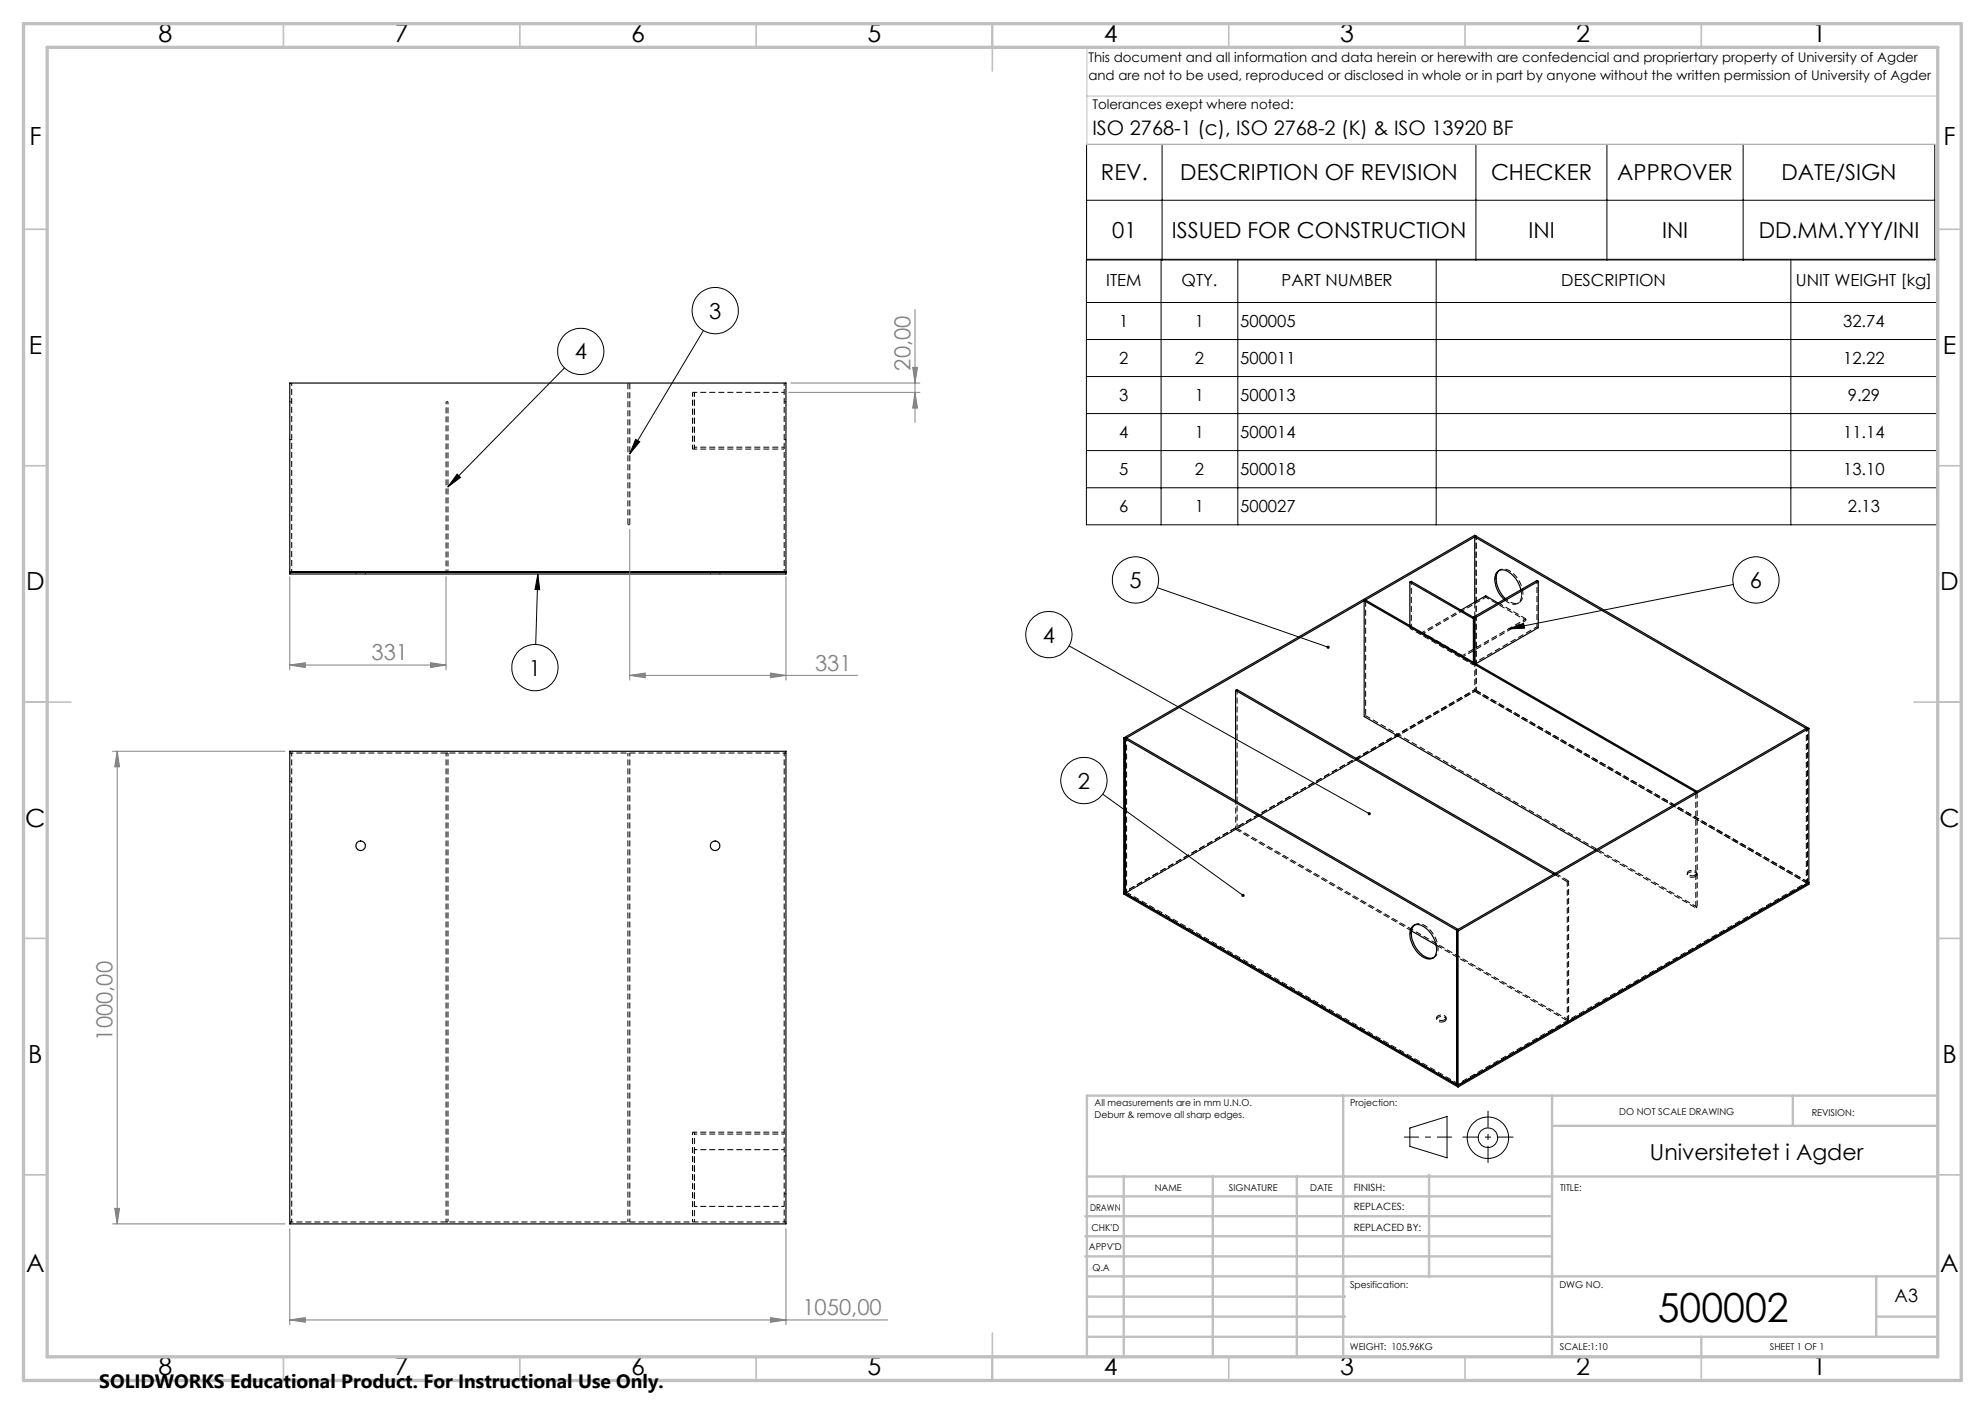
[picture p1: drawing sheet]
<svg xmlns="http://www.w3.org/2000/svg" width="420mm" height="297mm" viewBox="0 0 420 297" stroke-linecap="round" stroke-linejoin="round" font-family="sans-serif">
<path d="M146.9 83h19M146.9 94.6h19M165.9 95h-19M94.4 121v-36M94.8 121v-36M309.2 129l-8.3 4.8M146.5 239.5v19M146.9 239.5v19M165.9 239.9h-19M165.9 239.5h-19M146.9 243.2h19M165.9 255.2h-19" fill="none" stroke="#000" stroke-width=".21" stroke-dasharray="1.3 .6" stroke-dashoffset=".7" stroke-linecap="butt"/>
<path d="M146.5 83v12M146.9 95v-12M146.9 83v12M146.9 255.2v-12" fill="none" stroke="#000" stroke-width=".21" stroke-dasharray="1.3 .6" stroke-dashoffset=".3" stroke-linecap="butt"/>
<g fill="none" stroke="#000" stroke-width=".21" stroke-dasharray="1.3 .6" stroke-linecap="butt">
<path d="M61.3 93h.4M61.7 85h-.4M94.4 85h.4M146.9 83h-.4M146.9 95h-.4M165.9 93h.4M166.3 85h-.4M132.9 111h.4M312.1 113.6v-.4M75.3 121v.4M77.3 121.4v-.4M150.3 121v.4"/>
<path d="M152.3 121.4v-.4M298.3 132.9v-.6M298.6 132.8l-.3 .1M300.9 133.8v.3M309.4 138.7v.3M311.8 130.9v-.4M314.4 126v.3M317.4 120.6l-.3 .1M321.1 127.6l.3-.1M322.9 130.9v.3M325.2 132.6l.3 .2M61.3 159.3h.4"/>
<path d="M94.4 159.3h.4M166.3 159.3h-.4M288.7 151.6l.3-.2M311.8 140.3l.3 .2M311.8 140.1v.6M312.1 140.5v-.3M312.1 140.2v.3M312.1 140.5l-.3 .2M312.3 140.4l-.2 .1M312.3 146.1l-.2-.2M312.3 146.1l-.2 .1M61.3 173.3h.4"/>
<path d="M61.7 165.3h-.4M261.5 175.4l.3-.1M238.1 188.9l.3-.1M299.4 195.6l-.2 .1M308.5 196.9v-.3M331.6 186.5l-2.8-1.6M331.6 186.5l.3-.1M331.9 186.4l-2.8-1.7M357 184.7v.3M358.7 185.1a.49 .49 0 0 0 .3-.6 .49 .49 0 0 0-.5-.3 .93 .93 0 0 0-1.5 .6 1.33 1.33 0 0 0 1.7 .3M358.7 185.4a.49 .49 0 0 0 .3-.6 .49 .49 0 0 0-.5-.3 .93 .93 0 0 0-1.5 .7 1.33 1.33 0 0 0 1.7 .2M358.8 192.1l.3-.2"/>
<path d="M359 185v-.3M382.5 186.6l-.3 .1M382.8 186.7l-.3-.1M303.2 202.7l.2-.2M304 215.3v.3M305.7 215.7a.49 .49 0 0 0 .3-.6 .49 .49 0 0 0-.6-.3 .93 .93 0 0 0-1.4 .6 1.33 1.33 0 0 0 1.7 .3M305.7 216a.49 .49 0 0 0 .3-.6 .49 .49 0 0 0-.6-.3 .93 .93 0 0 0-1.4 .7 1.33 1.33 0 0 0 1.7 .2M306 215.6v-.3M331.6 215.9l.3-.1M146.9 239.9v-.4M146.9 239.5h-.4M308.2 229.4l.3-.1"/>
<path d="M61.3 258.5h.4M94.4 258.5h.4M165.9 252.5h.4M166.3 258.5h-.4M166.3 244.5h-.4"/>
</g>
<path d="M132.9 111v-30M133.3 111v-30M312.1 130.7v-3.3M318.3 126.8a2.37 2.37 0 0 0 3.1 .7l.4-.6 .2-1.1M238.1 188.9l49.1-28.3M303.9 199.9l27.7 16" fill="none" stroke="#000" stroke-width=".21" stroke-dasharray="1.3 .6" stroke-dashoffset="-.1" stroke-linecap="butt"/>
<g fill="none" stroke="#000" stroke-width=".21" stroke-dasharray="1.3 .6" stroke-dashoffset=".6" stroke-linecap="butt">
<path d="M165.9 81v40M61.7 121v-40M317.3 120.6a2.56 2.56 0 0 1 3.2 1 5 5 0 0 1 1.4 5.4 1.91 1.91 0 0 1-3 0l-.4-.4M165.9 159.3v99.2M295.7 155.6l16.6-9.5M312.1 146.2v-5.7M312.1 145.9l-74.3 42.9M312.1 146.2l-74.3 42.9M237.8 188.8l74.3-42.9M308.2 229.4l74.3-42.8M61.7 258.5v-99.2M94.4 258.5v-99.2"/>
<path d="M94.8 258.5v-99.2M132.9 258.5v-99.2M133.3 258.5v-99.2"/>
</g>
<g fill="none" stroke="#000" stroke-width=".25">
<path d="M61.3 81h105v40.4h-105zM312 113.6v13.8M312 113.6l70.2 40.5 .2-.2M312.3 113.4l-74.2 42.9M312.3 113.4l-.3-.2-74.2 42.9M312.3 113.4l-.3 .2M312.3 113.4l70.1 40.5M61.3 121h105M288.6 127.1v24.5l49 28.2M288.6 127.1l.3-.2 70.2 40.5-.3 .2zM298.3 123.2l13.4 7.7M298.3 123.2v9.1"/>
<path d="M298.3 123.2l.3-.2 13.4 7.7M311.7 130.9v9.2M312 130.7v9.6M312 130.7l-.3 .2M317 127.6l-2.6-1.6-5.3 3M317.3 120.6a3.4 3.4 0 0 0-.2 4.1l.8 1.3 .6 .6M321.8 124.8a5.5 5.5 0 0 0-3.8-4.3 1.87 1.87 0 0 0-1.7 2.5l.1 .4a6.3 6.3 0 0 0 1.8 3.4M325.5 123l-13.5 7.7M325.5 123v9.8l-13.2 7.6M325.5 123l-.3-.2-13.5 7.8 .3 .1M61.3 158.9h105v100h-105zM237.8 156.1l.3 .2"/>
<path d="M237.8 156.1v33l70.7 40.8M238.1 156.3v32.6M238.1 156.3l.2-.2 70.2 40.5-.3 .2M238.1 156.3l70.1 40.5M261.4 146v23.4M261.4 146l67.4 38.9M261.4 146l.3-.1 67.3 38.8M295.7 155.6l-8.5 5M382.4 153.9l.3 .2M382.4 153.9l-74.2 42.9M382.7 154.1l-74.2 42.9M382.7 154.1v33l-74.2 42.8"/>
<path d="M238.1 188.9l-.3-.1 70.7 40.8M238.1 188.9l70.1 40.5M298.6 196.9l5.3 3M298.8 196a2 2 0 0 1 2.8 .3 5.6 5.6 0 0 1 2.2 5.6 1.71 1.71 0 0 1-2.7 .6 6 6 0 0 1-2.7-5.9zM299.3 195.7a3.4 3.4 0 0 0-.1 4.1 4.3 4.3 0 0 0 3.8 2.9l.3-.1M308.2 196.8l.3 .2M308.2 196.8v32.6M308.5 197v32.9M382.7 186.7l-74.2 42.9M308.2 229.4l.3 .2"/>
<circle cx="76.3" cy="178.9" r="1.01"/>
<circle cx="151.3" cy="178.9" r="1.01"/>
</g>
<g fill="none" stroke="#000" stroke-width=".21" stroke-dasharray="1.3 .6" stroke-dashoffset=".5" stroke-linecap="butt">
<path d="M298.6 132.8v-9.8M300.9 133.8l8.5 4.9M300.9 134.1l8.5 4.9M309.4 138.7l13.5-7.8M309.4 139l13.5-7.8M314.4 126.3l-13.5 7.8M322 125.8l-.2-1.1M322.9 131.2l-8.5-4.9M325.2 132.6l-13.4 7.7M325.2 122.8v9.8M61.3 159.3h105M238.4 156.1v32.7"/>
<path d="M311.8 140.7l-13.5-7.8M312.1 140.5l-13.5-7.7M312.3 146.1v-32.7M382.2 154.1v32.6M382.5 153.9v32.7M261.5 169.4v6M382.5 186.6v-32.7M61.3 258.5h105"/>
</g>
<path d="M322.9 130.9l-5.9-3.4M289 151.4l70.1 40.5M261.5 175.4l37.2 21.5M261.8 175.3l70.1 40.5M238.4 188.8l70.1 40.5M382.2 186.7l-70.1-40.5M382.5 186.6l-70.2-40.5" fill="none" stroke="#000" stroke-width=".21" stroke-dasharray="1.3 .6" stroke-dashoffset=".1" stroke-linecap="butt"/>
<path d="M261.8 145.9v29.4M299.3 195.7a2.56 2.56 0 0 1 3.2 1 5 5 0 0 1 1.4 5.4l-.6 .5M331.6 215.9v-29.4M331.9 215.8v-29.4" fill="none" stroke="#000" stroke-width=".21" stroke-dasharray="1.3 .6" stroke-dashoffset=".2" stroke-linecap="butt"/>
<path d="M289 126.9v24.5M337.6 179.8l21.2 12.3M358.8 192.1v-24.5M359.1 191.9v-24.5M382.8 186.7l-70.7-40.8M382.8 187l-70.7-40.8" fill="none" stroke="#000" stroke-width=".21" stroke-dasharray="1.3 .6" stroke-dashoffset="-.2" stroke-linecap="butt"/>
<g fill="none" stroke="#000" stroke-width=".21">
<path d="M245.9 30.5v24.5M312.3 30.5v24.5M340 30.5v24.5M368.8 30.5v24.5M229.9 54.9h179.9v56.1h-179.9v-80.5h179.5v24.5h-179.5M229.9 42.4h179.5M245.7 54.9v56.1M261.9 54.9v56.1M303.9 54.9v56.1M378.9 54.9v56.1M119.5 77.8l-24.7 25.2M148.8 69.9l-15.6 26.1"/>
<path d="M229.9 64h179.9M229.9 71.8h179.9M229.9 79.7h179.9M134.5 92.9l.9 .5-2.2 2.6zM229.9 87.5h179.9M229.9 95.3h179.9M96.7 100.3l.7 .7-2.6 2zM229.9 103.2h179.9M113.8 121.4l-.5 14.9M113.8 121.4l.4 3.3h-1zM226.2 136.6l63.5 35.5M244.9 124.3l36.1 12.6"/>
<path d="M319.2 133l3.2-1.1 .2 1zM366.7 123.6l-47.5 9.4M233.3 168l29.7 21.4M298.3 238.6l7.9-2.4v8.7l-7.9-2.4z"/>
<circle cx="122.9" cy="74.3" r="4.9"/>
<circle cx="151.3" cy="65.7" r="4.9"/>
<circle cx="221.9" cy="134.2" r="4.9"/>
<circle cx="240.3" cy="122.7" r="4.9"/>
<circle cx="371.5" cy="122.7" r="4.9"/>
<circle cx="113.2" cy="141.2" r="4.9"/>
<circle cx="229.4" cy="165.1" r="4.9"/>
<circle cx="314.8" cy="240.7" r="2.07"/>
<circle cx="314.8" cy="240.7" r="4.4"/>
</g>
<g fill="none" stroke="#808080" stroke-width=".21">
<path d="M193.1 77.7h1l-.5 3.3zM193.6 65.5v23.9M166.9 83h27.7M167.3 81h27.3M193.6 83l.5 3.3h-1zM133.2 112v31.9M61.3 122v19.7M94.4 122v19.7M166.3 122v21.9M23.8 158.9h36.5M24.8 158.9l.5 3.3h-1zM24.8 158.9v100"/>
<path d="M61.3 140.7l3.3-.5v1zM61.3 140.7h33.1M91.1 140.2l3.3 .5-3.3 .5zM133.2 142.9l3.3-.5v1zM133.2 142.9h48.3M163 142.4l3.3 .5-3.3 .5zM23.8 258.9h36.5M24.3 255.6h1l-.5 3.3zM61.3 259.9v20.3M166.3 259.9v20.3M61.3 279.2l3.3-.5v1zM61.3 279.2h126.6"/>
<path d="M163 278.7l3.3 .5-3.3 .5z"/>
</g>
<path d="M297.1 240.5h10.1" fill="none" stroke="#000" stroke-width=".21" stroke-dasharray="15.2 1.3 1.3 1.3" stroke-dashoffset="12.1" stroke-linecap="butt"/>
<path d="M314.8 235v11" fill="none" stroke="#000" stroke-width=".21" stroke-dasharray="15.2 1.3 1.3 1.3" stroke-dashoffset="11.6" stroke-linecap="butt"/>
<path d="M309.5 240.5h10.7" fill="none" stroke="#000" stroke-width=".21" stroke-dasharray="15.2 1.3 1.3 1.3" stroke-dashoffset="11.8" stroke-linecap="butt"/>
<path d="M230 10v20.6h180M230.5 10h179.5v33M230 20.3h180" fill="none" stroke="#c0c0c0" stroke-width=".21"/>
<g fill="none" stroke="#c0c0c0" stroke-width=".35">
<path d="M60 5v5M110 5v5M160 5v5M210 5v10M260 5v5M310 5v5M360 5v5M5 48.5h5M410 48.5h5M5 98.5h5M410 98.5h5M5 148.5h10"/>
<path d="M405 148.5h10M5 198.5h5M410 198.5h5M5 248.5h5M410 248.5h5M60 287v5M110 287v5M160 287v5M210 282v10M260 287v5M310 287v5M360 287v5"/>
</g>
<g fill="none" stroke="#c0c0c0" stroke-width=".5">
<path d="M284.2 231.8v55.2M328.4 231.8v55.2M328.8 238.2h81.2M379.3 231.8v6.4M410 231.8h-180v55.2M229.6 257.3h98.8M230 248.9h179.6M230 253.1h98.4M237.8 248.8v38.2M256.6 248.9v38.2M274.4 248.8v38.2M302.4 248.5v21.5"/>
<path d="M229.6 265.8h98.8M229.6 261.5h98.8M230 278.5h54.6M230 274.3h54.6M230 270h180M397 278.5h13M397 270v12.8M230 282.8h180M360 282.8v4.2"/>
</g>
<path d="M5 5h410v287h-410zM10 10h400v277h-400z" fill="none" stroke="#c0c0c0" stroke-width=".7"/>
<path d="M113.8 121.4l.4 3.3h-1zM96.7 100.3l.7 .7-2.6 2zM134.5 92.9l.9 .5-2.2 2.6zM280.8 136.6a.34 .34 0 0 0 0 .6 .34 .34 0 0 0 .5-.2l-.3-.1h.3a.34 .34 0 0 0-.1-.3 .34 .34 0 0 0-.4 0zM262.8 189.1l-.1 .2a.34 .34 0 0 0 .2 .4 .34 .34 0 0 0 .4-.1l-.3-.2 .3 .1a.35 .35 0 0 0-.1-.3 .35 .35 0 0 0-.4-.1zM289.5 171.9l-.1 .3a.34 .34 0 0 0 .2 .3 .34 .34 0 0 0 .4-.2l-.3-.2 .3 .2 .1-.2a.33 .33 0 0 0-.2-.3 .33 .33 0 0 0-.4 .1zM319.2 133l3.2-1.1 .2 1z" fill="#000"/>
<g fill="#808080">
<path d="M91.1 140.2l3.3 .5-3.3 .5zM61.3 140.7l3.3-.5v1zM163 278.7l3.3 .5-3.3 .5zM61.3 279.2l3.3-.5v1z"/>
<path d="M133.2 142.9l3.3-.5v1zM163 142.4l3.3 .5-3.3 .5z"/>
<path d="M193.6 83l.5 3.3h-1zM193.1 77.7h1l-.5 3.3zM24.3 255.6h1l-.5 3.3zM24.8 158.9l.5 3.3h-1z"/>
</g>
<text font-size="8.5" x="350.8" y="279.7">500002</text>
<g font-size="5.3">
<text x="33.5" y="8.9">8</text>
<text x="83.5" y="8.9">7</text>
<text x="133.5" y="8.9">6</text>
<text x="183.5" y="8.9">5</text>
<text x="233.5" y="8.9">4</text>
<text x="283.5" y="8.9">3</text>
<text x="333.5" y="8.9">2</text>
<text x="383.5" y="8.9">1</text>
<text x="6.2" y="30.7">F</text>
<text x="411.2" y="30.7">F</text>
<text x="6.1" y="74.9">E</text>
<text x="411.1" y="74.9">E</text>
<text x="5.5" y="124.9">D</text>
<text x="410.5" y="124.9">D</text>
<text x="5.3" y="174.9">C</text>
<text x="410.3" y="174.9">C</text>
<text x="6" y="224.9">B</text>
<text x="411" y="224.9">B</text>
<text x="5.5" y="269.2">A</text>
<text x="410.5" y="269.2">A</text>
<text x="33.5" y="290.9">8</text>
<text x="83.5" y="290.9">7</text>
<text x="133.5" y="290.9">6</text>
<text x="183.5" y="290.9">5</text>
<text x="233.5" y="290.9">4</text>
<text x="283.5" y="290.9">3</text>
<text x="333.5" y="290.9">2</text>
<text x="383.5" y="290.9">1</text>
</g>
<g font-size="4.7">
<text x="233" y="38.1">REV.</text>
<text x="249.7" y="38.1">DESCRIPTION OF REVISION</text>
<text x="315.5" y="38.1">CHECKER</text>
<text x="342.2" y="38.1">APPROVER</text>
<text x="376.9" y="38.1">DATE/SIGN</text>
<text x="235.3" y="50.3">01</text>
<text x="247.9" y="50.3">ISSUED FOR CONSTRUCTION</text>
<text x="323.4" y="50.3">INI</text>
<text x="351.7" y="50.3">INI</text>
<text x="372.1" y="50.3">DD.MM.YYY/INI</text>
<text x="150.1" y="67.4">3</text>
<text x="121.6" y="76">4</text>
<text x="239" y="124.4">5</text>
<text x="370.3" y="124.4">6</text>
<text x="220.7" y="135.9">4</text>
<text x="111.9" y="142.9">1</text>
<text x="228.1" y="166.8">2</text>
<text x="349.1" y="245.3">Universitetet i Agder</text>
</g>
<g font-size="4.7" fill="#808080">
<text x="192.6" y="78.4" transform="rotate(-90 192.6 78.4)">20,00</text>
<text x="78.6" y="139.7">331</text>
<text x="172.4" y="141.8">331</text>
<text x="23.8" y="220.1" transform="rotate(-90 23.8 220.1)">1000,00</text>
<text x="169.8" y="278.2">1050,00</text>
</g>
<text font-size="4.2" x="231.1" y="28.5">ISO 2768-1 (c), ISO 2768-2 (K) &amp; ISO 13920 BF</text>
<text font-size="4.1" x="21" y="293.7">SOLIDWORKS Educational Product. For Instructional Use Only.</text>
<text font-size="3.9" x="400.9" y="275.5">A3</text>
<g font-size="3.5">
<text x="234.1" y="60.4">ITEM</text>
<text x="250" y="60.4">QTY.</text>
<text x="271.1" y="60.4">PART NUMBER</text>
<text x="330.4" y="60.4">DESCRIPTION</text>
<text x="380" y="60.4">UNIT WEIGHT [kg]</text>
<text x="236.8" y="69.2">1</text>
<text x="252.8" y="69.2">1</text>
<text x="262.4" y="69.2">500005</text>
<text x="390" y="69.2">32.74</text>
<text x="236.8" y="77">2</text>
<text x="252.8" y="77">2</text>
<text x="262.4" y="77">500011</text>
<text x="390" y="77">12.22</text>
<text x="236.8" y="84.9">3</text>
<text x="252.8" y="84.9">1</text>
<text x="262.4" y="84.9">500013</text>
<text x="391" y="84.9">9.29</text>
<text x="236.8" y="92.7">4</text>
<text x="252.8" y="92.7">1</text>
<text x="262.4" y="92.7">500014</text>
<text x="390" y="92.7">11.14</text>
<text x="236.8" y="100.6">5</text>
<text x="252.8" y="100.6">2</text>
<text x="262.4" y="100.6">500018</text>
<text x="390" y="100.6">13.10</text>
<text x="236.8" y="108.4">6</text>
<text x="252.8" y="108.4">1</text>
<text x="262.4" y="108.4">500027</text>
<text x="391" y="108.4">2.13</text>
</g>
<g font-size="2.8">
<text x="230.3" y="13.1">This document and all information and data herein or herewith are confedencial and propriertary property of University of Agder</text>
<text x="230.3" y="16.9">and are not to be used, reproduced or disclosed in whole or in part by anyone without the written permission of University of Agder</text>
<text x="231.1" y="23.1">Tolerances exept where noted:</text>
</g>
<g font-size="2.1">
<text x="286.4" y="251.9">FINISH:</text>
<text x="286.5" y="256">REPLACES:</text>
<text x="286.5" y="260.4">REPLACED BY:</text>
</g>
<g font-size="2">
<text x="231.6" y="234">All measurements are in mm U.N.O.</text>
<text x="285.6" y="234">Projection:</text>
<text x="231.6" y="236.5">Deburr &amp; remove all sharp edges.</text>
<text x="342.6" y="236">DO NOT SCALE DRAWING</text>
<text x="383.3" y="236.2">REVISION:</text>
<text x="244.3" y="252">NAME</text>
<text x="260" y="251.9">SIGNATURE</text>
<text x="277.2" y="251.9">DATE</text>
<text x="330.1" y="251.9">TITLE:</text>
<text x="230.6" y="256.1">DRAWN</text>
<text x="230.9" y="260.3">CHK'D</text>
<text x="230.4" y="264.4">APPV'D</text>
<text x="231.1" y="268.8">Q.A</text>
<text x="285.6" y="272.5">Spesification:</text>
<text x="330" y="272.5">DWG NO.</text>
<text x="285.6" y="285.5">WEIGHT: 105.96KG</text>
<text x="330.1" y="285.6">SCALE:1:10</text>
<text x="374.5" y="285.6">SHEET 1 OF 1</text>
</g>
</svg>
